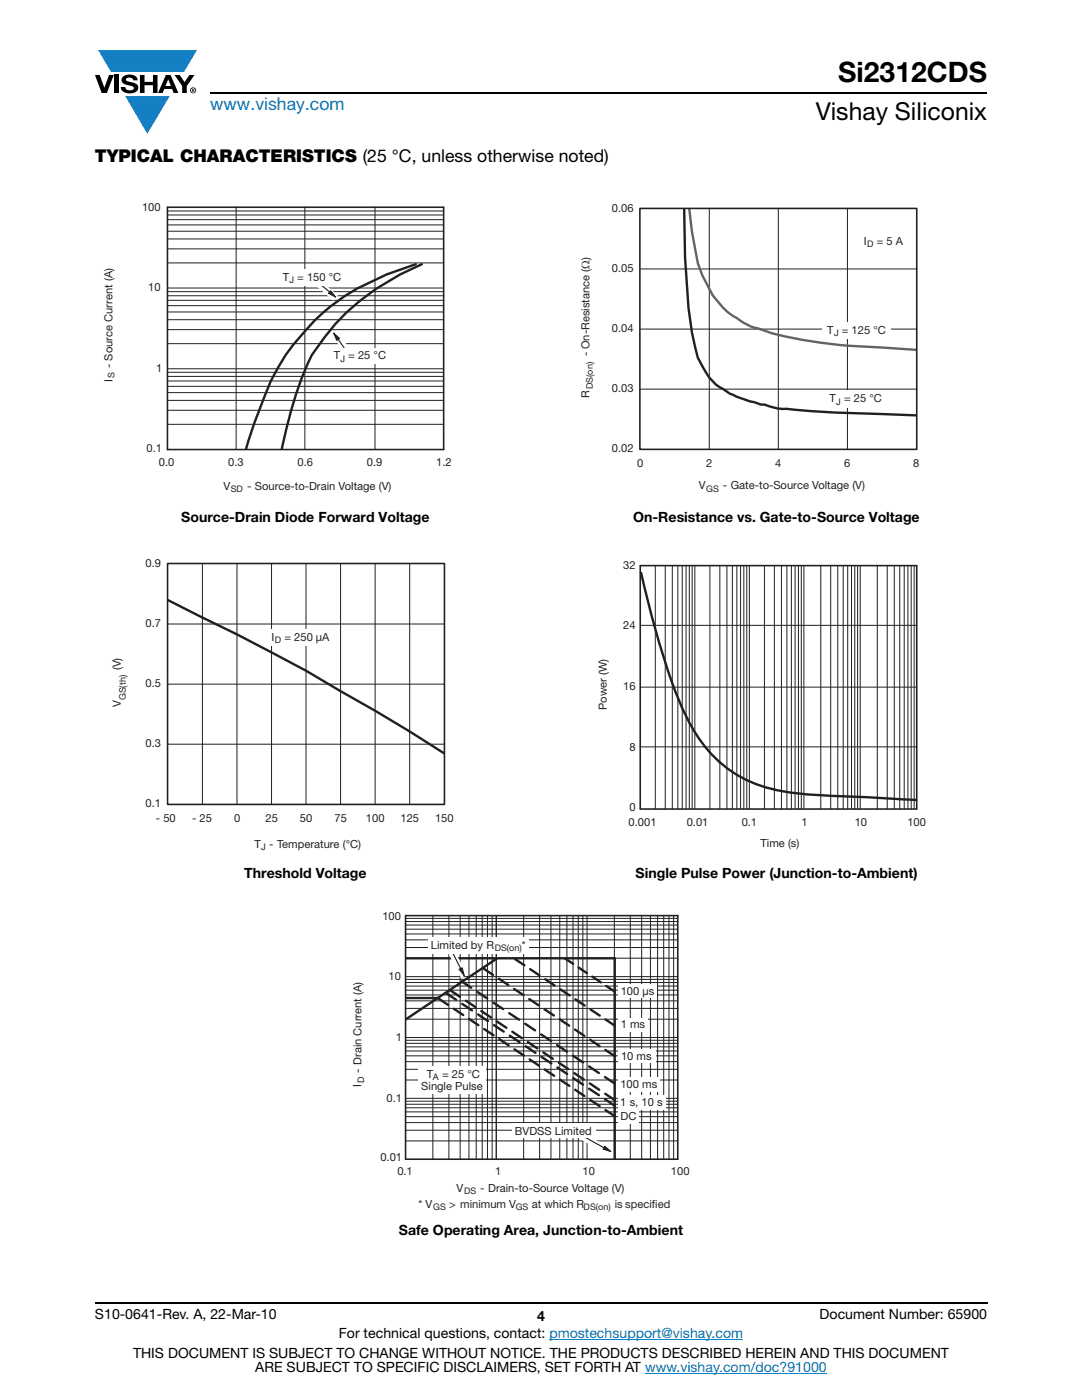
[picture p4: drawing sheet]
<svg xmlns="http://www.w3.org/2000/svg" width="216mm" height="279mm" viewBox="0 0 216 279" stroke-linecap="round" stroke-linejoin="round" font-family="sans-serif">
<g fill="#147fc3">
<path d="M19.6 10h19.7l-2.6 4.3h-1.1h-13.5z"/>
<path d="M25 19.2h8.9l-4.5 7.5z"/>
</g>
<g fill="#000">
<path d="M18.9 15h1l.9 2.5 1-2.5h.9l-1.4 3.6h-1zM22.9 15h.9v3.6h-.9zM24.6 15.3a2.1 2.1 0 0 1 2.8 .3l.1 .4h-.9a.79 .79 0 0 0-.7-.5 .79 .79 0 0 0-.8 .4l.3 .3 1 .2a1.08 1.08 0 0 1 1.2 1 1.08 1.08 0 0 1-1.1 1.2 1.73 1.73 0 0 1-2.4-1.2h.9a.96 .96 0 0 0 .8 .6 .96 .96 0 0 0 .9-.4 1.31 1.31 0 0 0-1.2-.6 1.03 1.03 0 0 1-1.1-.6 1.03 1.03 0 0 1 .2-1.1zM27.9 15h.9v1.3h1.7v-1.3h.9v3.6h-.9v-1.6h-1.7v1.6h-.9zM34.8 15h1.1l.9 1.4 1-1.4h1l-1.5 2.2v1.4h-.9v-1.4z"/>
<path d="M33.6 15.9l.5 1.3h-1.1zM33.1 15l-1.6 3.6h1l.3-.8h1.5l.3 .8h1l-1.6-3.6z"/>
<path d="M38.4 17.8h.2v.2h-.2zM38.3 17.7v.7h.1v-.3l.4 .3-.2-.3 .2-.2-.1-.2z"/>
<path d="M38.1 18a.46 .46 0 0 1 .9 0 .46 .46 0 0 1-.9 0zM37.9 18a.6 .6 0 0 0 1.2 0 .6 .6 0 0 0-1.2 0z"/>
</g>
<path d="M42 18.6h155M18.9 260h178.1" fill="none" stroke="#000" stroke-width=".36"/>
<path d="M109.6 267.3h38.7M128.7 274h36.3" fill="none" stroke="#007ec4" stroke-width=".2"/>
<path d="M20.6 40.3h69.5v58.4h-69.5z" fill="#fff"/>
<path d="M83 52.7a47.3 47.3 0 0 0-18.6 9.7 42.9 42.9 0 0 0-10.8 14.8l-2.7 6.8-1.8 5.7M84.2 52.7a50.6 50.6 0 0 0-15.5 10.1 51.5 51.5 0 0 0-6.4 8 80.3 80.3 0 0 0-6.1 18.9" fill="none" stroke="#231f20" stroke-width=".48"/>
<g fill="none" stroke="#231f20" stroke-width=".2">
<path d="M33.4 59.9h55.1M33.4 59h55.1M33.4 58.2h55.1M33.4 57.5h55.1M33.4 52.5h55.1M33.4 49.7h55.1M33.4 47.7h55.1M33.4 46.1h55.1M33.4 44.9h55.1M33.4 43.8h55.1M33.4 42.9h55.1M33.4 42.1h55.1"/>
<path d="M47.1 41.3v48.3M60.8 41.3v48.3M74.8 41.3v48.3M33.4 68.6h55.1M33.4 65.8h55.1M33.4 63.8h55.1M33.4 62.3h55.1M33.4 61h55.1M33.4 73.6h55.1M33.4 79.9h55.1M33.4 78.4h55.1M33.4 77.1h55.1"/>
<path d="M33.4 76h55.1M33.4 75.1h55.1M33.4 74.3h55.1M33.4 84.7h55.1M33.4 81.9h55.1"/>
</g>
<path d="M66.1 66.7l1.1-.8 3.8 5.4-1.1 .8z" fill-rule="evenodd" fill="#fff"/>
<path d="M66.6 66.5l1.1 1.1-.5 .3z" fill="#231f20"/>
<path d="M66.6 66.5l1.1 1.1-.5 .3zM67.4 67.7l2.8 3.9" fill="none" stroke="#231f20" stroke-width=".23"/>
<path d="M62.3 54.7l5.1 4.2-.9 1.1-5.1-4.3z" fill-rule="evenodd" fill="#fff"/>
<path d="M66 58l1 1.3-1.4-.8z" fill="#231f20"/>
<path d="M62.2 55.3l3.6 3M66 58l1 1.3-1.4-.8z" fill="none" stroke="#231f20" stroke-width=".23"/>
<g fill="#fff">
<path d="M65.1 69.4h12.3v3.1h-12.3z"/>
<path d="M54.9 53.7h13.6v3.4h-13.6z"/>
</g>
<path d="M33.4 41.4h55.1v48.3h-55.1z" fill="none" stroke="#231f20" stroke-width=".32"/>
<path d="M22.2 111.3h68.3v58.7h-68.3z" fill="#fff"/>
<path d="M40.4 112.5v48M47.3 112.5v48M54.2 112.5v48M61.1 112.5v48M68 112.5v48M74.9 112.5v48M81.7 112.5v48M33.5 136.5h55.2M33.5 124.5h55.2M33.5 148.5h55.2" fill="none" stroke="#231f20" stroke-width=".2"/>
<path d="M33.5 119.8l6.9 3.4a349.4 349.4 0 0 1 27.5 14.7l13.8 8.1 6.9 4.3" fill="none" stroke="#231f20" stroke-width=".48"/>
<path d="M33.4 112.5h55.3v48h-55.3z" fill="none" stroke="#231f20" stroke-width=".32"/>
<g fill="#fff">
<path d="M53.6 125.5h12.8v3.3h-12.8z"/>
<path d="M115.6 40.4h67.9v58.1h-67.9z"/>
</g>
<path d="M127.7 53.7h55.2M141.5 41.7v48M155.3 41.7v48M169.1 41.7v48M127.7 77.7h55.2M127.7 65.7h55.2" fill="none" stroke="#231f20" stroke-width=".2"/>
<path d="M137.5 41.6l.6 4.6 .6 3.7a23.2 23.2 0 0 0 3.5 9 16.1 16.1 0 0 0 5.4 5l.8 .5a9.8 9.8 0 0 0 3.5 1.4 67.6 67.6 0 0 0 14.8 3l16.2 1" fill="none" stroke="#636366" stroke-width=".48"/>
<path d="M136.5 41.6l.2 9.7 .7 10.1 .7 4.9 1.1 5.1a17.9 17.9 0 0 0 3.7 5.4 22.7 22.7 0 0 0 6.9 3.3l2.1 .6h.6l1.9 .6a215.7 215.7 0 0 0 22 1.4l6.5 .2" fill="none" stroke="#231f20" stroke-width=".48"/>
<path d="M127.7 41.6h55.2v48.1h-55.2z" fill="none" stroke="#231f20" stroke-width=".32"/>
<g fill="#fff">
<path d="M163.9 78h12.4v3.4h-12.4z"/>
<path d="M164.1 64.4h13.7v3.3h-13.7z"/>
<path d="M119.2 111.7h65.6v57.9h-65.6z"/>
</g>
<path d="M127.9 114.3a168.7 168.7 0 0 0 8.1 26.7 27.8 27.8 0 0 0 12.4 14.4 39.2 39.2 0 0 0 16.2 3.4l18.3 .8" fill="none" stroke="#231f20" stroke-width=".48"/>
<g fill="none" stroke="#231f20" stroke-width=".2">
<path d="M130.8 112.9v48.5M132.7 112.9v48.5M134.2 112.9v48.5M135.3 112.9v48.5M136.1 112.9v48.5M136.9 112.9v48.5M137.5 112.9v48.5M138.1 112.9v48.5M138.6 112.9v48.5M141.7 112.9v48.5M143.6 112.9v48.5M145 112.9v48.5"/>
<path d="M146.1 112.9v48.5M147 112.9v48.5M147.8 112.9v48.5M148.4 112.9v48.5M149 112.9v48.5M149.5 112.9v48.5M152.5 112.9v48.5M154.5 112.9v48.5M155.9 112.9v48.5M157 112.9v48.5M157.9 112.9v48.5M158.7 112.9v48.5"/>
<path d="M159.3 112.9v48.5M159.9 112.9v48.5M160.4 112.9v48.5M163.8 112.9v48.5M165.8 112.9v48.5M167.2 112.9v48.5M168.3 112.9v48.5M169.1 112.9v48.5M169.9 112.9v48.5M170.6 112.9v48.5M171.1 112.9v48.5M171.6 112.9v48.5"/>
<path d="M175.1 112.9v48.5M177 112.9v48.5M178.4 112.9v48.5M179.5 112.9v48.5M180.4 112.9v48.5M181.2 112.9v48.5M181.8 112.9v48.5M182.4 112.9v48.5M127.8 137.1h55.1M127.8 124.8h55.1M127.8 149.1h55.1"/>
</g>
<path d="M127.8 161.4v-48.5h55.1v48.5M127.8 161.5h55.1" fill="none" stroke="#231f20" stroke-width=".32"/>
<path d="M70.3 181.7h67.3v60.2h-67.3z" fill="#fff"/>
<g fill="none" stroke="#231f20" stroke-width=".48">
<path d="M80.9 191.2h41.8v40M80.9 199.2h6.6M87.5 199.3l1.9 1.3M89.1 198.2l1.9 1.3M89.9 197.6l1.9 1.3M92.1 195.8l1.9 1.3M93 199.7l1.9 1.3M95.2 198l2 1.3M96.5 193.3l1.9 1.3M99.2 191.2l-18.3 12.3M99.5 195.3l1.9 1.3M102.6 197.4l1.9 1.2"/>
<path d="M102.8 191.4l1.8 1.2M105.6 199.4l1.9 1.2M105.8 193.4l1.8 1.3M108.8 195.4l1.9 1.3M111.8 197.4l1.9 1.3M112.7 191.2l1.7 1.2M114.8 199.4l1.9 1.3M115.4 193.1l1.7 1.1M118.2 194.9l1.7 1.2M121 196.8l1.7 1.1M90.6 201.3l1.8 1.3M92.2 200.3l2 1.4"/>
<path d="M93.6 203.3l1.9 1.3M95.4 202.5l2 1.3M96 201.8l2 1.3M96.6 205.4l1.9 1.2M98.4 200.1l2 1.3M98.6 204.6l1.9 1.3M99.1 203.8l1.9 1.3M99.6 207.4l1.9 1.2M101.6 202.2l2 1.3M101.7 206.7l2 1.3M102.2 205.9l1.9 1.3M102.7 209.4l1.8 1.3"/>
<path d="M104.8 204.3l2 1.3M104.9 208.8l1.9 1.3M105.3 208l1.9 1.2M105.7 211.4l1.8 1.3M108 206.4l2 1.4M108.1 210.9l1.9 1.3M108.4 210l1.9 1.3M108.6 201.4l1.9 1.3M108.7 213.5l1.9 1.2M111.2 208.6l1.9 1.3M111.2 213l2 1.3M111.5 212.1l1.9 1.3"/>
<path d="M111.7 203.4l1.9 1.3M111.7 215.5l1.9 1.2M114.3 210.7l2 1.3M114.4 215.2l1.9 1.3M114.6 214.2l1.9 1.2M114.7 205.5l1.9 1.2M114.8 217.5l1.8 1.2M117.5 212.8l2 1.3M117.5 217.3l2 1.3M117.7 216.2l1.9 1.3M117.8 207.5l1.8 1.3M117.8 219.5l1.9 1.3"/>
<path d="M117.8 201.4l1.9 1.3M120.7 219.4l2 1.3M120.7 214.9l2 1.4M120.8 218.3l1.9 1.2M120.8 209.5l1.9 1.3M120.8 203.5l1.9 1.2M120.8 221.5l1.9 1.3"/>
</g>
<g fill="none" stroke="#231f20" stroke-width=".2">
<path d="M80.9 199.7h54.4M80.9 198.6h54.4M80.9 197.6h54.4M80.9 196.8h54.4M80.9 196.1h54.4M80.9 195.5h54.4M80.9 194.9h54.4M80.9 191.2h54.4M80.9 189.1h54.4M80.9 187.6h54.4M80.9 186.4h54.4M80.9 185.4h54.4"/>
<path d="M80.9 184.6h54.4M80.9 183.9h54.4M80.9 183.3h54.4M86.4 182.7v48.6M89.6 182.7v48.6M91.8 182.7v48.6M93.6 182.7v48.6M95 182.7v48.6M96.2 182.7v48.6M97.3 182.7v48.6M98.2 182.7v48.6M99 182.7v48.6"/>
<path d="M104.5 182.7v48.6M107.7 182.7v48.6M109.9 182.7v48.6M111.7 182.7v48.6M113.1 182.7v48.6M114.3 182.7v48.6M115.4 182.7v48.6M116.3 182.7v48.6M117.1 182.7v48.6M122.6 182.7v48.6M125.8 182.7v48.6M128 182.7v48.6"/>
<path d="M129.8 182.7v48.6M131.2 182.7v48.6M132.4 182.7v48.6M133.5 182.7v48.6M134.4 182.7v48.6M80.9 203.4h54.4M80.9 201.2h54.4M80.9 219.2h54.4M80.9 219.8h54.4M80.9 215.5h54.4M80.9 213.4h54.4M80.9 211.9h54.4"/>
<path d="M80.9 210.7h54.4M80.9 209.7h54.4M80.9 208.9h54.4M80.9 208.2h54.4M80.9 207.6h54.4M80.9 207.1h54.4M80.9 227.7h54.4M80.9 225.6h54.4M80.9 224h54.4M80.9 222.9h54.4M80.9 221.9h54.4M80.9 221.1h54.4"/>
<path d="M80.9 220.4h54.4"/>
</g>
<g fill="#fff">
<path d="M83.5 212.9h13.5v5.5h-13.5z"/>
<path d="M123.4 214.9h8.3v2.9h-8.3z"/>
</g>
<path d="M88.9 189.2l1.3-.6 3 5.9-1.2 .7z" fill-rule="evenodd" fill="#fff"/>
<path d="M91.6 193.4l.6-.2 .4 1.5z" fill="#231f20"/>
<path d="M89.8 189.1l2.2 4.3M91.6 193.4l.6-.2 .4 1.5z" fill="none" stroke="#231f20" stroke-width=".23"/>
<path d="M85.4 187.1h20.1v3.3h-20.1z" fill="#fff"/>
<path d="M116.4 226.2l5.8 3.2-.6 1.2-5.8-3.2z" fill-rule="evenodd" fill="#fff"/>
<path d="M120.7 228.8l1.2 1-1.5-.5z" fill="#231f20"/>
<path d="M116.4 226.8l4.2 2.3M120.7 228.8l1.2 1-1.5-.5z" fill="none" stroke="#231f20" stroke-width=".23"/>
<g fill="#fff">
<path d="M102.1 224.2h16.7v2.9h-16.7z"/>
<path d="M123.4 203.2h5.9v2.7h-5.9z"/>
<path d="M123.4 196.4h7.8v2.7h-7.8z"/>
<path d="M123.4 209.4h7.5v2.7h-7.5z"/>
<path d="M123.4 218.7h9.5v2.8h-9.5z"/>
<path d="M123.4 221.4h4.1v2.9h-4.1z"/>
</g>
<path d="M80.9 231.3v-48.6h54.3v48.6M80.9 231.3h54.4" fill="none" stroke="#231f20" stroke-width=".32"/>
<text font-size="5.6" x="167.3" y="16.4">Si2312CDS</text>
<text font-size="4.9" x="162.8" y="24">Vishay Siliconix</text>
<text font-size="3.5" fill="#007ec4" x="42" y="21.9">www.vishay.com</text>
<text font-size="3.5" x="18.9" y="32.3">TYPICAL CHARACTERISTICS (25 °C, unless otherwise noted)</text>
<g font-size="2.8">
<text x="36.2" y="104.1">Source-Drain Diode Forward Voltage</text>
<text x="126.3" y="104.1">On-Resistance vs. Gate-to-Source Voltage</text>
<text x="48.7" y="175.3">Threshold Voltage</text>
<text x="126.8" y="175.3">Single Pulse Power (Junction-to-Ambient)</text>
<text x="79.6" y="246.5">Safe Operating Area, Junction-to-Ambient</text>
<text x="18.9" y="263.3">S10-0641-Rev. A, 22-Mar-10</text>
<text x="107.2" y="263.6">4</text>
<text x="163.6" y="263.3">Document Number: 65900</text>
<text x="67.6" y="267.1">For technical questions, contact: pmostechsupport@vishay.com</text>
<text x="26.5" y="271">THIS DOCUMENT IS SUBJECT TO CHANGE WITHOUT NOTICE. THE PRODUCTS DESCRIBED HEREIN AND THIS DOCUMENT</text>
<text x="50.9" y="273.8">ARE SUBJECT TO SPECIFIC DISCLAIMERS, SET FORTH AT www.vishay.com/doc?91000</text>
</g>
<g font-size="2.2" fill="#231f20">
<text x="28.4" y="42.1">100</text>
<text x="122.1" y="42.2">0.06</text>
<text x="172.4" y="48.9">I</text>
<text x="174.9" y="48.9">= 5 A</text>
<text x="29.6" y="58.2">10</text>
<text x="56.4" y="56">T</text>
<text x="59.3" y="56">= 150 °C</text>
<text x="122.1" y="54.2">0.05</text>
<text x="66.6" y="71.7">T</text>
<text x="69.5" y="71.7">= 25 °C</text>
<text x="117.6" y="71.1" transform="rotate(-90 117.6 71.1)">- On-Resistance (Ω)</text>
<text x="122.1" y="66.2">0.04</text>
<text x="165.1" y="66.7">T</text>
<text x="168" y="66.7">= 125 °C</text>
<text x="22.4" y="76.3" transform="rotate(-90 22.4 76.3)">I</text>
<text x="22.4" y="73.5" transform="rotate(-90 22.4 73.5)">- Source Current (A)</text>
<text x="31.2" y="74.2">1</text>
<text x="117.6" y="79.4" transform="rotate(-90 117.6 79.4)">R</text>
<text x="122.1" y="78.2">0.03</text>
<text x="165.5" y="80.3">T</text>
<text x="168.4" y="80.3">= 25 °C</text>
<text x="29.2" y="90.3">0.1</text>
<text x="31.7" y="92.9">0.0</text>
<text x="45.5" y="92.9">0.3</text>
<text x="59.4" y="92.9">0.6</text>
<text x="73.2" y="92.9">0.9</text>
<text x="87" y="92.9">1.2</text>
<text x="122.1" y="90.2">0.02</text>
<text x="127.1" y="93.3">0</text>
<text x="140.9" y="93.3">2</text>
<text x="154.7" y="93.3">4</text>
<text x="168.5" y="93.3">6</text>
<text x="182.2" y="93.3">8</text>
<text x="44.6" y="97.8">V</text>
<text x="49.3" y="97.8">- Source-to-Drain Voltage (V)</text>
<text x="139.4" y="97.7">V</text>
<text x="144.2" y="97.7">- Gate-to-Source Voltage (V)</text>
<text x="29.1" y="113.1">0.9</text>
<text x="124.3" y="113.6">32</text>
<text x="29.1" y="125.1">0.7</text>
<text x="124.3" y="125.6">24</text>
<text x="54.2" y="127.9">I</text>
<text x="56.8" y="127.9">= 250 μA</text>
<text x="24.1" y="133.8" transform="rotate(-90 24.1 133.8)">(V)</text>
<text x="29.1" y="137.1">0.5</text>
<text x="124.3" y="137.7">16</text>
<text x="24.1" y="141.1" transform="rotate(-90 24.1 141.1)">V</text>
<text x="121.1" y="141.7" transform="rotate(-90 121.1 141.7)">Power (W)</text>
<text x="29.1" y="149.1">0.3</text>
<text x="125.6" y="149.8">8</text>
<text x="29.1" y="161.1">0.1</text>
<text x="125.6" y="161.9">0</text>
<text x="31.1" y="164.1">- 50</text>
<text x="38.3" y="164.1">- 25</text>
<text x="46.7" y="164.1">0</text>
<text x="53" y="164.1">25</text>
<text x="59.8" y="164.1">50</text>
<text x="66.7" y="164.1">75</text>
<text x="73" y="164.1">100</text>
<text x="79.9" y="164.1">125</text>
<text x="86.8" y="164.1">150</text>
<text x="125.4" y="164.9">0.001</text>
<text x="137" y="164.9">0.01</text>
<text x="148" y="164.9">0.1</text>
<text x="160" y="164.9">1</text>
<text x="170.6" y="164.9">10</text>
<text x="181.1" y="164.9">100</text>
<text x="50.8" y="169.2">T</text>
<text x="53.7" y="169.2">- Temperature (°C)</text>
<text x="151.8" y="169.1">Time (s)</text>
<text x="76.3" y="183.6">100</text>
<text x="86" y="189.4">Limited by R</text>
<text x="104.1" y="189.4">*</text>
<text x="77.5" y="195.7">10</text>
<text x="123.9" y="198.5">100 μs</text>
<text x="79" y="207.7">1</text>
<text x="123.9" y="205.1">1 ms</text>
<text x="72.2" y="214.1" transform="rotate(-90 72.2 214.1)">- Drain Current (A)</text>
<text x="85.2" y="215.2">T</text>
<text x="88.2" y="215.2">= 25 °C</text>
<text x="123.9" y="211.6">10 ms</text>
<text x="72.1" y="216.9" transform="rotate(-90 72.1 216.9)">I</text>
<text x="77.1" y="219.9">0.1</text>
<text x="84.1" y="217.6">Single Pul</text>
<text x="94" y="217.6">s</text>
<text x="95.1" y="217.6">e</text>
<text x="123.8" y="220.8">1 s, 10 s</text>
<text x="123.8" y="217">100 m</text>
<text x="130" y="217">s</text>
<text x="102.7" y="226.5">BVDSS</text>
<text x="110.7" y="226.5">Limited</text>
<text x="123.8" y="223.6">DC</text>
<text x="75.9" y="231.7">0.01</text>
<text x="79.3" y="234.5">0.1</text>
<text x="91.1" y="237.8">V</text>
<text x="95.8" y="237.8">- Drain-to-Source Voltage (V)</text>
<text x="98.8" y="234.5">1</text>
<text x="116.2" y="234.5">10</text>
<text x="133.9" y="234.5">100</text>
<text x="83.5" y="241">* V</text>
<text x="89.6" y="241">&gt; minimum V</text>
<text x="106.1" y="241">at which R</text>
<text x="122.7" y="241">is specif</text>
<text x="130.1" y="241">ied</text>
</g>
<g font-size="1.8" fill="#231f20">
<text x="173" y="49.4">D</text>
<text x="57.8" y="56.5">J</text>
<text x="166.4" y="67.1">J</text>
<text x="22.8" y="75.4" transform="rotate(-90 22.8 75.4)">S</text>
<text x="68" y="72.2">J</text>
<text x="118.3" y="77.7" transform="rotate(-90 118.3 77.7)">DS(on)</text>
<text x="166.9" y="80.8">J</text>
<text x="46.1" y="98.3">SD</text>
<text x="140.9" y="98.1">GS</text>
<text x="54.8" y="128.3">D</text>
<text x="25.1" y="139.8" transform="rotate(-90 25.1 139.8)">GS(th)</text>
<text x="52.1" y="169.6">J</text>
<text x="98.7" y="189.9">DS(on)</text>
<text x="86.4" y="215.6">A</text>
<text x="72.7" y="216.1" transform="rotate(-90 72.7 216.1)">D</text>
<text x="92.6" y="238.3">DS</text>
<text x="86.4" y="241.5">GS</text>
<text x="102.9" y="241.5">GS</text>
<text x="116.5" y="241.5">DS(on)</text>
</g>
</svg>
